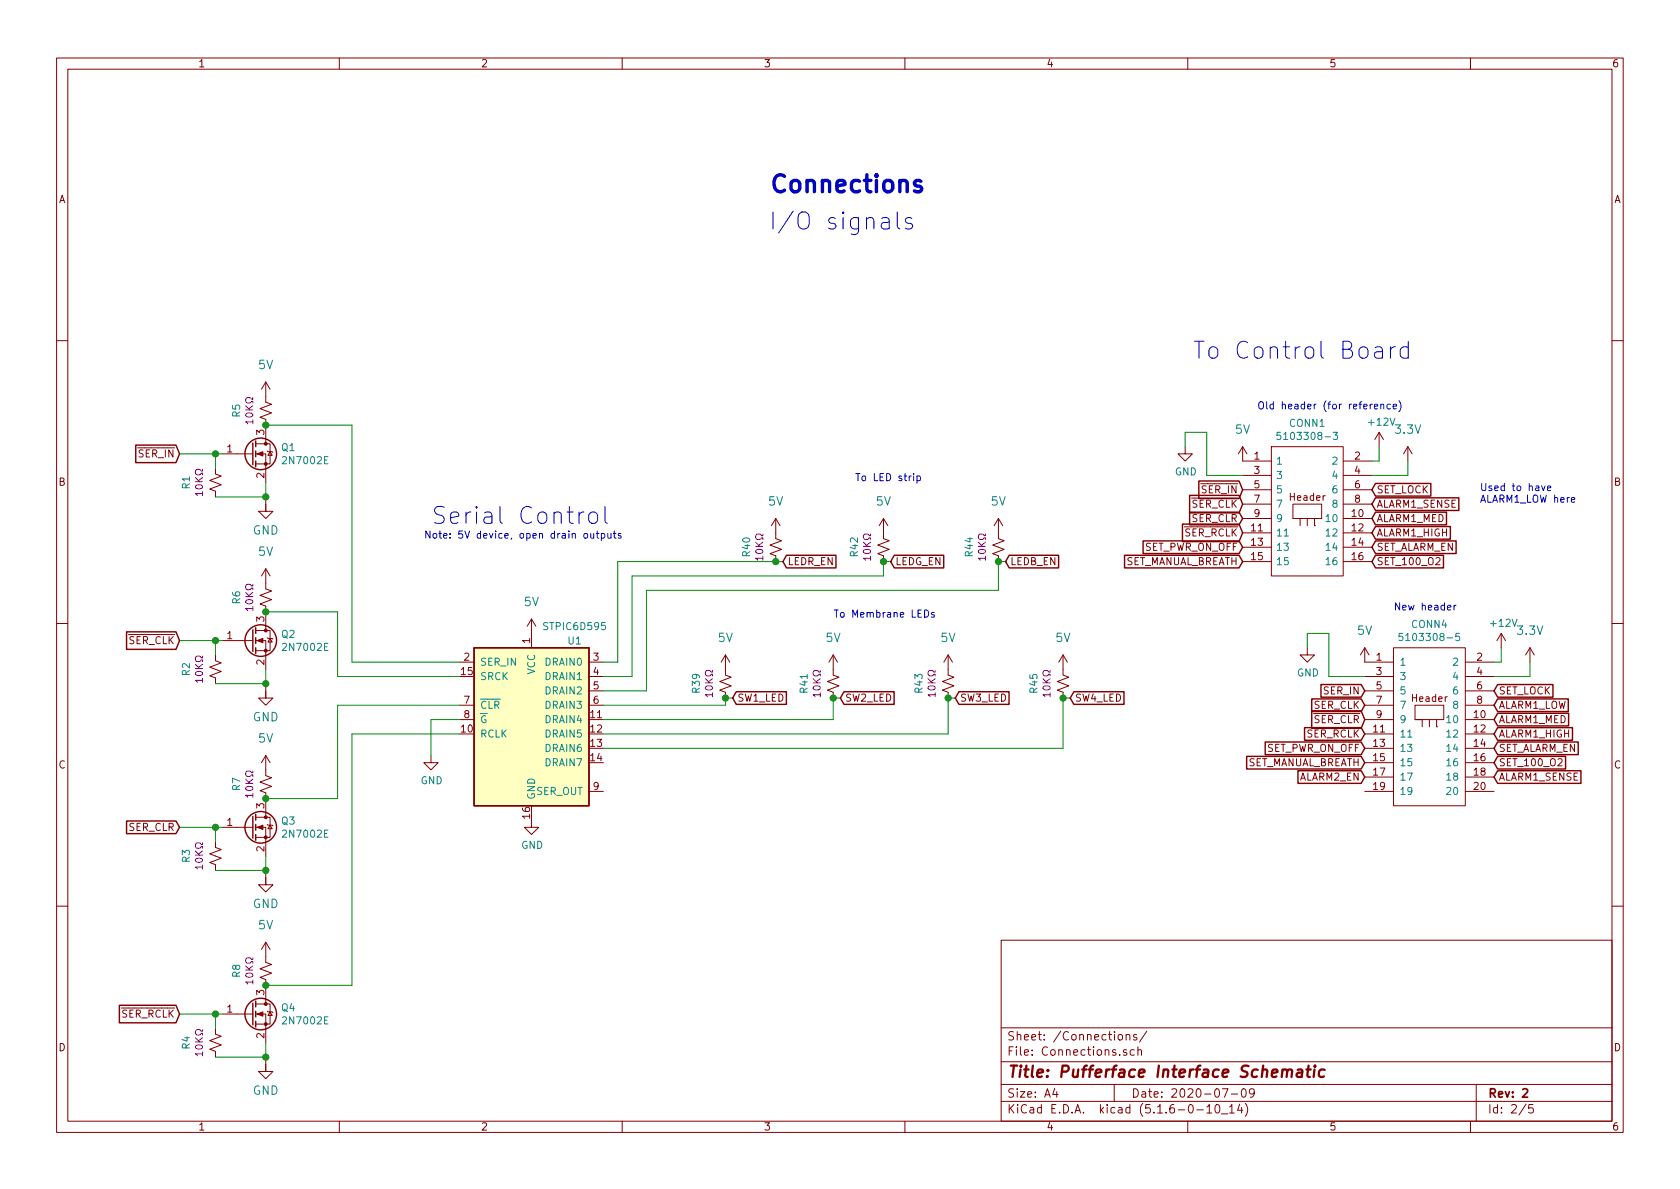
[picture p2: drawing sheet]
<svg xmlns="http://www.w3.org/2000/svg" width="297mm" height="210mm" viewBox="0 0 297 210" stroke-linecap="round" stroke-linejoin="round" font-family="sans-serif">
<g fill="none" stroke="#840000" stroke-width=".18">
<path d="M10 10.3h277v189.9h-277zM12 12.2h273v186.1h-273zM60 10.3v1.9M110 10.3v1.9M160 10.3v1.9M210 10.3v1.9M260 10.3v1.9M10 60.2h2M45.2 78.5h2.6v3.5h-2.6M47 67.6v3.5l1 .4-2 .8 2 .7-2 .8 1 .4v4.3M47 67.6l-.8 1.2M47 67.6l.8 1.2"/>
<path d="M47.2 79.8l.2 .1h.7l.2 .1M47.8 79.9l.3 .6h-.7zM209.5 79v1.3h1.3l-1.3 1.2-1.2-1.2h1.2M219.7 79v2.5h5.1M219.7 79l-.8 1.3M219.7 79l.8 1.3M224.8 79h12.7v22.8h-12.7zM243.8 76.4l-.7 1.3M243.8 76.4v2.6M243.8 76.4l.8 1.3M248.9 79l-.7 1.3M248.9 79l.8 1.3"/>
<path d="M248.9 79v2.5M285 60.2h2M38.1 82.8v1l1 .4-2 .8 2 .7-2 .8 1 .4v1M39.4 80.3h5.3M45.2 80.3h1.8v5M47 87.9v2.5h-1.3l1.3 1.3 1.3-1.3h-1.3v-1.3M137.2 91.7v3.5l1 .4-2.1 .8 2.1 .7-2.1 .8 1.1 .4v1M137.2 91.7l-.8 1.3M137.2 91.7l.7 1.3M156.2 91.7v3.5l1 .4-2 .8 2 .7-2 .8 1 .4v1M156.2 91.7l-.8 1.3M156.2 91.7l.8 1.3"/>
<path d="M176.5 91.7v3.5l1 .4-2 .8 2 .7-2 .8 1 .4v1M176.5 91.7l-.7 1.3M176.5 91.7l.8 1.3M219.7 91.7h5.1M219.7 94.2h5.1M219.7 96.8h5.1M219.7 99.3h5.1M219.7 84.1h5.1M219.7 86.6h5.1M219.7 89.1h5.1M228.6 89.1h5.1v2.6h-5.1zM228.6 91.7h1.3v1.3"/>
<path d="M231.1 91.7v1.3M232.4 93h.1M232.4 91.7v1.3M237.5 91.7h5.1M237.5 81.5h5.1M237.5 94.2h5.1M237.5 96.8h5.1M237.5 99.3h5.1M237.5 84.1h5.1M237.5 86.6h5.1M237.5 89.1h5.1M253.9 98.7l.5-.1 .2 .1v.3v.2l-.8 .7h.8"/>
<path d="M10 110.3h2M38.1 115.8v1l1 .4-2 .8 2 .7-2 .8 1 .4v1M39.4 113.3h5.3M45.2 113.3h1.8v5.1M45.2 111.5h2.6v3.6h-2.6M47 100.6v3.5l1 .4-2 .8 2 .7-2 .8 1 .4v4.3M47 100.6l-.8 1.2M47 100.6l.8 1.2M47.2 112.8l.2 .1h.7l.2 .1M47.8 112.9l.3 .6h-.7zM81.3 117.1h2.5M94 109.5l-.8 1.2"/>
<path d="M94 109.5l.7 1.2M94 109.5v5M104.1 117.1h2.6M104.1 119.6h2.6M128.3 115.8v3.6l1 .4-2 .7 2 .8-2 .7 1 .4v1M128.3 115.8l-.8 1.3M128.3 115.8l.7 1.3M147.3 115.8v3.6l1 .4-2 .7 2 .8-2 .7 1 .4v1M147.3 115.8l-.7 1.3M147.3 115.8l.8 1.3M167.6 115.8v3.6l1.1 .4-2.1 .7 2.1 .8-2.1 .7 1 .4v1M167.6 115.8l-.7 1.3"/>
<path d="M167.6 115.8l.8 1.3M188 115.8v3.6l1 .4-2.1 .7 2.1 .8-2.1 .7 1.1 .4v1M188 115.8l-.8 1.3M188 115.8l.7 1.3M231.1 114.5v1.3h1.3l-1.3 1.3-1.2-1.3h1.2M241.3 114.5l-.8 1.3M241.3 114.5l.8 1.3M241.3 114.5v2.6h5.1M241.3 119.6h5.1M246.4 114.5h12.7v28h-12.7zM259.1 117.1h5.1M259.1 119.6h5.1"/>
<path d="M265.4 112l-.7 1.3M265.4 112v2.5M265.4 112l.8 1.3M270.5 114.5l-.8 1.3M270.5 114.5l.8 1.3M270.5 114.5v2.6M285 110.3h2M47 120.9v2.5h-1.3l1.3 1.3 1.3-1.3h-1.3v-1.2M47 133.6v3.6l1 .3-2 .8 2 .8-2 .7 1 .4v4.3M47 133.6l-.8 1.3M47 133.6l.8 1.3M76.2 133.6v1.3h1.3l-1.3 1.2-1.3-1.2h1.3"/>
<path d="M81.3 127.2h2.5M81.3 124.7h2.5M104.1 139.9h2.6M104.1 122.2h2.6M104.1 124.7h2.6M241.3 127.2h5.1M241.3 129.8h5.1M241.3 132.3h5.1M241.3 134.9h5.1M241.3 137.4h5.1M241.3 139.9h5.1M241.3 122.2h5.1"/>
<path d="M241.3 124.7h5.1M250.2 124.7h5.1v2.5h-5.1zM250.2 127.2h1.3v1.3M252.7 127.2v1.3M254 128.5h.1M254 127.2v1.3M259.1 127.2h5.1M259.1 129.8h5.1M259.1 132.3h5.1M259.1 134.9h5.1M259.1 137.4h5.1M259.1 139.9h5.1"/>
<path d="M259.1 122.2h5.1M259.1 124.7h5.1M275.5 134.3l.4-.1 .2 .1 .1 .2-.1 .2-.7 .7h.8M38.1 148.8v1.1l1 .3-2 .8 2 .8-2 .7 1 .4v1M39.4 146.3h5.3M45.2 146.3h1.8v5.1M45.2 144.5h2.6v3.6h-2.6M47 153.9v2.6h-1.3l1.3 1.2 1.3-1.2h-1.3v-1.3M47.2 145.8l.2 .1h.7l.2 .1M47.8 145.9l.3 .7h-.7zM94 145v1.3h1.2l-1.2 1.3-1.3-1.3h1.3M10 160.2h2"/>
<path d="M39.4 179.3h5.3M45.2 179.3h1.8v5.1M45.2 177.5h2.6v3.6h-2.6M47 166.6v3.6l1 .4-2 .7 2 .8-2 .7 1 .4v4.3M47 166.6l-.8 1.3M47 166.6l.8 1.3M47.2 178.8l.2 .1h.7l.2 .2M47.8 178.9l.3 .7h-.7zM177 166.3h108v32h-108zM285 160.2h2M38.1 181.9v1l1 .4-2 .7 2 .8-2 .7 1 .4v1M47 186.9v2.6h-1.3l1.3 1.2 1.3-1.2h-1.3v-1.3"/>
<path d="M60 198.3v1.9M110 198.3v1.9M160 198.3v1.9M177 194.8h108M177 191.8h108M177 187.8h108M177 181.8h108M186.5 192.5l-.4 1h1M186.8 193v1M197 191.8v3M197.8 183.1l.2-.2 .4 .2v.7l-.2 .1-.4-.1zM199.1 183.1l.1-.1a.37 .37 0 0 1 .6 .1v.8"/>
<path d="M199.1 182.9v1M199.2 185.7l-.4-.1-.2 .2 .1 .2 .5 .2v.3h-.6M200.6 185.7l-.5-.1-.3 .3 .1 .6 .2 .1 .5-.1M201 183l-.4-.1-.2 .2 .1 .3 .5 .1v.3h-.6M201.2 185.7l.2-.1 .4 .1v.9M201.2 185.1v1.5M202.8 182.3l-1.3 2M210 198.3v1.9M211.6 196.3h1.2M213.4 195.8l.4-.5v1.5M213.4 196.8h.8M215 195.4l.3-.1a.94 .94 0 0 1 0 1.5 .8 .8 0 0 1-.6-.6 .8 .8 0 0 1 .3-.8z"/>
<path d="M216 197h1.1M216.1 192.5h1l-.6 1.5M217.4 195.8l.4-.5v1.5M217.4 196.8h.8M217.7 193.5h1.1M219.2 195.2l-.4 1.1h.9M219.5 195.8v1M219.6 192.7l.4-.2a.94 .94 0 0 1 0 1.5 .82 .82 0 0 1-.4-1.3zM220.2 195.1a1.71 1.71 0 0 1 0 2.3M221.8 193.2l-.3 .3h-.3l-.3-.3v-.4l.2-.2 .4-.1 .2 .2a1.13 1.13 0 0 1-.2 1.2l-.4 .1M260 198.3v1.9M261 191.8v6.5"/>
<path d="M269.8 195.2l-1.2 2M271 195.3h-.7v.7l.2-.1 .5 .1 .1 .2-.1 .5-.2 .1-.5-.1"/>
</g>
<path d="M269.2 192.7l.3-.2h.3l.3 .5-.9 1h.9" fill="none" stroke="#840000" stroke-width=".3"/>
<path d="M226.8 189.3a.5 .5 0 0 1 .8 .1l-.1 1M227.6 189.4a.47 .47 0 0 1 .4-.3 .47 .47 0 0 1 .5 .3l-.2 1M229.4 189.2h.8l-.1 1.2M230.3 189.6l-.7 .1a.4 .4 0 0 0-.4 .3 .4 .4 0 0 0 .3 .4l.7-.1M231 189.1h.7M231.4 188.4l-.3 1.8 .1 .1 .4 .1M232.4 189.1l-.1 1.3M232.5 188.4l-.1 .1 .1 .1v-.2v.2M234.2 189.2a.68 .68 0 0 0-1 .3v.8l.3 .1 .6-.1" fill="none" stroke="#840000" stroke-width=".41"/>
<path d="M226.4 76.4h-.6v.7l.1-.2 .5 .2v.5l-.2 .1-.4-.1M235.7 76.4h.8l-.4 .5 .3 .2v.6h-.5l-.2-.1M248 112h-.6l-.1 .6 .2-.1 .5 .1v.6l-.2 .1-.5-.1M258 112h-.6v.6l.2-.1 .4 .1v.6l-.1 .1-.5-.1" fill="none" stroke="#008484" stroke-width=".18"/>
<g fill="none" stroke="#840084" stroke-width=".18">
<path d="M44.7 74.6h-1.3l.4 .3M44.7 70.3v.3h-.2a.54 .54 0 0 0-.8-.3 .54 .54 0 0 0-.2 .8 .59 .59 0 0 0 1-.1h.2v.3M44.7 74.2v.7M35.8 87.3h-1.3l.4 .3M35.8 83v.3h-.2a.54 .54 0 0 0-.8-.3 .54 .54 0 0 0-.2 .8 .59 .59 0 0 0 1-.1h.2v.3M35.8 86.9v.7M134.9 98.7h-1.3l.4 .4M134.9 94.4v.3h-.3a.54 .54 0 0 0-.7-.2 .54 .54 0 0 0-.2 .7 .59 .59 0 0 0 .9-.1h.3v.3M134.9 98.4v.7M153.9 98.7h-1.2l.3 .4M153.9 94.4v.3h-.2a.54 .54 0 0 0-.7-.2 .54 .54 0 0 0-.3 .7 .59 .59 0 0 0 1-.1h.2v.3M153.9 98.4v.7"/>
<path d="M174.2 98.7h-1.2l.3 .4M174.2 94.4v.3h-.2a.54 .54 0 0 0-.7-.2 .54 .54 0 0 0-.2 .7 .59 .59 0 0 0 .9-.1h.2v.3M174.2 98.4v.7M35.8 116v.3h-.2a.54 .54 0 0 0-.8-.3 .54 .54 0 0 0-.2 .8 .59 .59 0 0 0 1-.1h.2v.3M35.8 120v.7M44.7 107.6h-1.3l.4 .4M44.7 103.3v.3h-.2a.54 .54 0 0 0-.8-.3 .54 .54 0 0 0-.2 .8 .59 .59 0 0 0 1-.1h.2v.3M44.7 107.3v.7M126 118.6v.3h-.2a.54 .54 0 0 0-.8-.3 .54 .54 0 0 0-.2 .7 .59 .59 0 0 0 1-.1h.2v.3M145 118.6v.3h-.2a.54 .54 0 0 0-.7-.3 .54 .54 0 0 0-.3 .7 .59 .59 0 0 0 1-.1h.2v.3M165.4 118.6v.3h-.3a.54 .54 0 0 0-.7-.3 .54 .54 0 0 0-.2 .7 .59 .59 0 0 0 .9-.1h.3v.3M185.7 118.6v.3h-.3a.54 .54 0 0 0-.7-.3 .54 .54 0 0 0-.2 .7 .59 .59 0 0 0 .9-.1h.3v.3"/>
<path d="M35.8 120.3h-1.3l.4 .4M44.7 136.3v.3h-.2a.54 .54 0 0 0-.8-.2 .54 .54 0 0 0-.2 .7 .59 .59 0 0 0 1-.1h.2v.3M126 122.9h-1.3l.4 .3M126 122.5v.7M145 122.9h-1.2l.3 .3M145 122.5v.7M165.4 122.9h-1.3l.3 .3M165.4 122.5v.7M185.7 122.9h-1.3l.4 .3M185.7 122.5v.7M35.8 153.3h-1.3l.4 .4M35.8 149v.3h-.2a.54 .54 0 0 0-.8-.2 .54 .54 0 0 0-.2 .7 .59 .59 0 0 0 1-.1h.2v.3"/>
<path d="M35.8 153v.7M44.7 140.6h-1.3l.4 .4M44.7 140.3v.7M44.7 173.7h-1.3l.4 .3M44.7 169.4v.3h-.2a.54 .54 0 0 0-.8-.3 .54 .54 0 0 0-.2 .7 .59 .59 0 0 0 1-.1h.2v.3M44.7 173.3v.7M35.8 186.4h-1.3l.4 .3M35.8 182.1v.3h-.2a.54 .54 0 0 0-.8-.3 .54 .54 0 0 0-.2 .7 .59 .59 0 0 0 1-.1h.2v.3M35.8 186v.7"/>
</g>
<path d="M83.8 114.5h20.3v28h-20.3z" fill="#ffffc2" stroke="#ffffc2" stroke-width=".18"/>
<g fill="none" stroke="#840000" stroke-width=".25">
<path d="M24 78.7h7.1l.6 1.6-.6 1.5h-7.1zM44.7 78.4v3.8M45.2 78v1M45.2 79.8v1M45.2 81.5v1M139.1 98.2h8.7v2.2h-8.7l-.7-1.1zM158.1 98.2h8.8v2.2h-8.8l-.6-1.1zM178.4 98.2h8.8v2.2h-8.8l-.6-1.1zM198.8 98.2h20.3l.6 1.1-.6 1.1h-20.3zM202.1 95.7h17l.6 1.1-.6 1.1h-17zM209.1 92.7h10l.6 1.5-.6 1.6h-10zM210.3 87.6h8.8l.6 1.5-.6 1.6h-8.8z"/>
<path d="M210.3 90.6h8.8l.6 1.1-.6 1.1h-8.8zM212 85.1h7.1l.6 1.5-.6 1.6h-7.1zM243.2 88h14.7v2.3h-14.7l-.6-1.2zM243.2 93.1h13.2v2.2h-13.2l-.6-1.1zM243.2 90.6h12.6v2.2h-12.6l-.6-1.1zM243.2 85.5h9.8v2.2h-9.8l-.6-1.1zM243.2 95.7h14.3v2.2h-14.3l-.6-1.1zM243.2 98.2h12v2.2h-12l-.6-1.1zM22.4 111.7h8.7l.6 1.6-.6 1.5h-8.7zM44.7 111.4v3.8M45.2 111v1M45.2 112.8v1"/>
<path d="M45.2 114.5v1.1M83.8 114.5h20.3v28h-20.3zM130.2 122.3h8.8v2.3h-8.8l-.7-1.2zM149.2 122.3h8.9v2.3h-8.9l-.6-1.2zM169.5 122.3h8.9v2.3h-8.9l-.6-1.2zM189.9 122.3h8.8v2.3h-8.8l-.7-1.2zM220.4 133.8h20.3l.6 1.1-.6 1.1h-20.3zM223.7 131.2h17l.6 1.1-.6 1.1h-17zM229.5 136.3h11.2l.6 1.1-.6 1.1h-11.2zM230.7 128.7h10l.6 1.1-.6 1.1h-10zM231.9 123.6h8.8l.6 1.1-.6 1.1h-8.8zM231.9 125.7h8.8l.6 1.5-.6 1.6h-8.8z"/>
<path d="M233.6 121.1h7.1l.6 1.1-.6 1.1h-7.1zM264.8 123.6h12.5v2.2h-12.5l-.6-1.1zM264.8 133.8h12v2.2h-12l-.6-1.1zM264.8 131.2h14.2v2.2h-14.2l-.6-1.1zM264.8 121.1h9.8v2.2h-9.8l-.6-1.1zM264.8 126.1h12.5v2.3h-12.5l-.6-1.2zM264.8 128.7h13.2v2.2h-13.2l-.6-1.1zM264.8 136.3h14.7v2.2h-14.7l-.6-1.1zM22.4 145.2h8.7l.6 1.1-.6 1.1h-8.7zM44.7 144.4v3.8M45.2 144v1M45.2 145.8v1"/>
<path d="M45.2 147.6v1M21.1 177.8h10l.6 1.5-.6 1.6h-10zM44.7 177.4v3.8M45.2 177v1M45.2 178.8v1M45.2 180.6v1"/>
<circle cx="46.1" cy="80.3" r="2.79"/>
<circle cx="46.1" cy="113.3" r="2.79"/>
<circle cx="46.1" cy="146.3" r="2.79"/>
<circle cx="46.1" cy="179.3" r="2.79"/>
</g>
<g fill="#840000" stroke="#840000" stroke-width=".18">
<path d="M45.5 113.3l1-.4v.8z"/>
<path d="M45.5 80.3l1-.4v.7z"/>
<path d="M45.5 146.3l1-.4v.8z"/>
<path d="M45.5 179.3l1-.4v.8z"/>
<circle cx="47" cy="115.1" r=".25"/>
<circle cx="47" cy="111.5" r=".25"/>
<circle cx="47" cy="82" r=".25"/>
<circle cx="47" cy="78.5" r=".25"/>
<circle cx="47" cy="148.1" r=".25"/>
<circle cx="47" cy="144.5" r=".25"/>
<circle cx="47" cy="181.1" r=".25"/>
<circle cx="47" cy="177.5" r=".25"/>
</g>
<g fill="none" stroke="#008400" stroke-width=".18">
<path d="M47 75.2h15.2v41.9h19.1M209.5 79v-2.6h3.9v7.7h6.3M243.8 79v2.5h-1.2M31.7 80.3h7.7M38.1 80.3v2.5M47 85.3v2.6h-8.9M138.4 99.3h-29.2v17.8h-2.5M157.5 99.3h-1.3v2.5h-44.4v17.8h-5.1M177.8 99.3h-1.3v5.1h-62.2v17.8h-7.6M248.9 81.5v2.6h-6.3M31.7 113.3h7.7M38.1 113.3v2.5"/>
<path d="M47 108.2h12.7v11.4h21.6M47 118.4v2.5h-8.9M231.1 114.5v-2.5h3.8v7.6h6.4M265.4 114.5v2.6h-1.2M270.5 117.1v2.5h-6.3M81.3 124.7h-21.6v16.5h-12.7M81.3 129.8h-19.1v44.4h-15.2M81.3 127.2h-5.1v6.4M129.5 123.4h-1.2v1.3h-21.6M148.6 123.4h-1.3v3.8h-40.6M168.9 123.4h-1.3v6.4h-60.9M189.2 123.4h-1.2v8.9h-81.3"/>
<path d="M31.7 146.3h7.7M38.1 146.3v2.5M47 151.4v2.5h-8.9M31.7 179.3h7.7M38.1 179.3v2.6M47 184.4v2.5h-8.9"/>
</g>
<path d="M162.8 32l-.3-.1h-.4l-.3 .1-.1 .3 .1 .5 1 .2 .2 .3-.2 .5-.3 .1h-.5l-.3-.1" fill="none" stroke="#0000c2" stroke-width=".61"/>
<g fill="none" stroke="#0000c2" stroke-width=".18">
<path d="M155.9 38.6l.3-.1h.6l.3 .1 .1 .3v1.6M157.2 39.2l-.3 .1h-.7a.6 .6 0 0 0-.4 .6 .6 .6 0 0 0 .4 .6h.7l.3-.2M158.6 37.5v2.6l.2 .2 .3 .2M161.2 38.6l-.3-.1h-.4l-.3 .1-.1 .3 .1 .4 1 .3 .2 .3-.2 .4-.3 .2h-.5l-.3-.2M243 71.9l.6-.1-.1-.3h-.3l-.2 .1 .1 .7h.4M243.1 61.5l.3-.2h.6l.3 .2 .1 .3v1.5M244.1 71.6l.2-.1h.3l.1 .8M244.1 71.5v.8M244.4 62l-.3 .2h-.7a.59 .59 0 0 0-.4 .6 .59 .59 0 0 0 .4 .5h.7l.3-.1M245.8 71.5h-.3l-.3 .2 .2 .6h.4M245.8 61.3v2M246.3 71.9l.6-.1v-.3h-.4l-.2 .1 .1 .7h.5"/>
<path d="M246.7 61.3a.77 .77 0 0 0-.9 .6M247.3 70.9a1.4 1.4 0 0 1 0 1.9M249 61.5l-.3-.2h-.6l-.4 .3-.1 .3v.9l.1 .3 .4 .2h.6l.3-.1M249 60.3v3M103.3 90.5a.77 .77 0 0 0-.9 .6M103.4 94.4l.3-.1 .2 .3-.1 .5-.3 .1-.3-.3zM104.2 90.8a.81 .81 0 0 1 .8-.3 .81 .81 0 0 1 .7 .6v.9a.81 .81 0 0 1-.8 .6 .81 .81 0 0 1-.8-.6v-.9zM104.4 94.3l.1 .8 .3 .1 .2-.2M105 94.3v.9M105.4 94.3h.5M105.6 93.9v1.1l.3 .2M106.3 94.4l.4-.1 .2 .3-.1 .5h-.5"/>
<path d="M106.3 94.3v1.3M107 89.6v2.5l.1 .3 .3 .2M107.5 94.3v.8l.3 .1 .2-.2M108 94.3v.9M108.4 94.3h.5M108.6 93.9v1.1l.3 .2M109.8 94.4l-.3-.1-.2 .2v.2l.5 .1v.3h-.5M161.5 83.7v.2M161.5 84.2v.8M162.1 84.2h.4l.2 .2-.1 .6h-.5M162.1 84.2v1.2M272.6 85.9l.3 .9 .3-.9"/>
<path d="M273.6 86.3l.6-.1-.1-.2-.3-.1-.2 .2 .1 .6h.4M277.8 88.4l.6-.1v-.3h-.4l-.2 .2 .1 .6h.5M163.5 107.9a.64 .64 0 0 1 .7 .6 .64 .64 0 0 1-.7 .6zM165.2 108.4l-.3-.1-.2 .2v.2l.5 .1v.3h-.5M255.9 107.4l.6-.1v-.2l-.4-.1-.2 .2 .1 .6h.5M257.1 107v.9M257.5 107l-.3 .1-.1 .2"/>
</g>
<g fill="#008400" stroke="#008400" stroke-width=".25">
<circle cx="188" cy="123.4" r=".51"/>
<circle cx="47" cy="174.2" r=".51"/>
<circle cx="47" cy="75.2" r=".51"/>
<circle cx="38.1" cy="80.3" r=".51"/>
<circle cx="47" cy="120.9" r=".51"/>
<circle cx="47" cy="108.2" r=".51"/>
<circle cx="47" cy="141.2" r=".51"/>
<circle cx="47" cy="186.9" r=".51"/>
<circle cx="167.6" cy="123.4" r=".51"/>
<circle cx="38.1" cy="179.3" r=".51"/>
<circle cx="38.1" cy="146.3" r=".51"/>
<circle cx="147.3" cy="123.4" r=".51"/>
<circle cx="47" cy="153.9" r=".51"/>
<circle cx="128.3" cy="123.4" r=".51"/>
<circle cx="176.5" cy="99.3" r=".51"/>
<circle cx="156.2" cy="99.3" r=".51"/>
<circle cx="137.2" cy="99.3" r=".51"/>
<circle cx="38.1" cy="113.3" r=".51"/>
<circle cx="47" cy="87.9" r=".51"/>
</g>
<g font-size="4.2" fill="#0000c2">
<text x="135.9" y="34.1">Connections</text>
<text x="135.9" y="40.6">I/O signals</text>
<text x="210.8" y="63.5">To Control Board</text>
<text x="76.2" y="92.7">Serial Control</text>
</g>
<text font-size="2.8" fill="#840000" x="178" y="190.5">Title: Pufferface Interface Schematic</text>
<g font-size="2.1" fill="#008484">
<text x="45.7" y="65.3">5V</text>
<text x="218.4" y="76.7">5V</text>
<text x="246.8" y="76.7">3.3V</text>
<text x="135.9" y="89.4">5V</text>
<text x="154.9" y="89.4">5V</text>
<text x="175.3" y="89.4">5V</text>
<text x="44.7" y="94.5">GND</text>
<text x="45.7" y="98.3">5V</text>
<text x="92.7" y="107.2">5V</text>
<text x="127" y="113.5">5V</text>
<text x="146" y="113.5">5V</text>
<text x="166.4" y="113.5">5V</text>
<text x="186.7" y="113.5">5V</text>
<text x="240" y="112.3">5V</text>
<text x="268.4" y="112.3">3.3V</text>
<text x="44.7" y="127.6">GND</text>
<text x="45.7" y="131.3">5V</text>
<text x="44.7" y="160.6">GND</text>
<text x="45.7" y="164.3">5V</text>
<text x="44.7" y="193.6">GND</text>
</g>
<g font-size="2.1" fill="#840000">
<text x="178" y="184">Sheet: /Connections/</text>
<text x="178" y="186.7">File: Connections.sch</text>
<text x="178" y="196.9">KiCad E.D.A. kicad (5.1.6-0-10_14)</text>
<text x="178" y="194.1">Size: A4</text>
<text x="200" y="194.1">Date: 2020-07-09</text>
<text x="263" y="194.1">Rev: 2</text>
<text x="263" y="196.9">Id: 2/5</text>
</g>
<g font-size="1.8" fill="#840000">
<text x="35" y="11.9">1</text>
<text x="85" y="11.9">2</text>
<text x="135" y="11.9">3</text>
<text x="185" y="11.9">4</text>
<text x="235" y="11.9">5</text>
<text x="285" y="11.9">6</text>
<text x="10.4" y="35.9">A</text>
<text x="285.4" y="35.9">A</text>
<text x="46.7" y="76.9" transform="rotate(-90 46.7 76.9)">3</text>
<text x="24.6" y="80.9">SER_IN</text>
<text x="40.2" y="80">1</text>
<text x="221.8" y="81.3">1</text>
<text x="221.8" y="83.8">3</text>
<text x="239.5" y="81.3">2</text>
<text x="239.5" y="83.8">4</text>
<text x="10.4" y="85.9">B</text>
<text x="46.7" y="84.6" transform="rotate(-90 46.7 84.6)">2</text>
<text x="210.7" y="89.8">SER_CLK</text>
<text x="212.5" y="87.2">SER_IN</text>
<text x="221.8" y="86.4">5</text>
<text x="221.8" y="88.9">7</text>
<text x="228.1" y="88.6">Header</text>
<text x="239.5" y="86.4">6</text>
<text x="239.5" y="88.9">8</text>
<text x="243.4" y="89.8">ALARM1_SENSE</text>
<text x="243.4" y="87.2">SET_LOCK</text>
<text x="285.4" y="85.9">B</text>
<text x="209.4" y="94.9">SER_RCLK</text>
<text x="210.7" y="92.3">SER_CLR</text>
<text x="221.3" y="94">11</text>
<text x="221.8" y="91.4">9</text>
<text x="239.1" y="91.4">10</text>
<text x="239.1" y="94">12</text>
<text x="243.4" y="94.9">ALARM1_HIGH</text>
<text x="243.4" y="92.3">ALARM1_MED</text>
<text x="139.2" y="99.9">LEDR_EN</text>
<text x="158.3" y="99.9">LEDG_EN</text>
<text x="178.6" y="99.9">LEDB_EN</text>
<text x="198.5" y="99.9">SET_MANUAL_BREATH</text>
<text x="202.2" y="97.4">SET_PWR_ON_OFF</text>
<text x="221.3" y="96.5">13</text>
<text x="221.3" y="99.1">15</text>
<text x="239.1" y="96.5">14</text>
<text x="239.1" y="99.1">16</text>
<text x="243.4" y="97.4">SET_ALARM_EN</text>
<text x="243.4" y="99.9">SET_100_O2</text>
<text x="22.7" y="113.9">SER_CLK</text>
<text x="40.2" y="113">1</text>
<text x="46.7" y="110" transform="rotate(-90 46.7 110)">3</text>
<text x="93.7" y="113.8" transform="rotate(-90 93.7 113.8)">1</text>
<text x="46.7" y="117.6" transform="rotate(-90 46.7 117.6)">2</text>
<text x="81.6" y="119.4">15</text>
<text x="82.1" y="116.8">2</text>
<text x="104.9" y="116.8">3</text>
<text x="104.9" y="119.4">4</text>
<text x="243.4" y="116.8">1</text>
<text x="243.4" y="119.4">3</text>
<text x="261.1" y="116.8">2</text>
<text x="261.1" y="119.4">4</text>
<text x="82.1" y="124.5">7</text>
<text x="104.9" y="121.9">5</text>
<text x="104.9" y="124.5">6</text>
<text x="130.3" y="124.1">SW1_LED</text>
<text x="149.4" y="124.1">SW2_LED</text>
<text x="169.7" y="124.1">SW3_LED</text>
<text x="190" y="124.1">SW4_LED</text>
<text x="232.3" y="125.3">SER_CLK</text>
<text x="234.1" y="122.8">SER_IN</text>
<text x="243.4" y="121.9">5</text>
<text x="243.4" y="124.5">7</text>
<text x="249.7" y="124.1">Header</text>
<text x="261.1" y="121.9">6</text>
<text x="261.1" y="124.5">8</text>
<text x="264.9" y="125.3">ALARM1_LOW</text>
<text x="264.9" y="122.8">SET_LOCK</text>
<text x="81.6" y="129.5">10</text>
<text x="82.1" y="127">8</text>
<text x="104.4" y="127">11</text>
<text x="104.4" y="129.5">12</text>
<text x="231" y="130.4">SER_RCLK</text>
<text x="232.3" y="127.9">SER_CLR</text>
<text x="242.9" y="129.5">11</text>
<text x="243.4" y="127">9</text>
<text x="260.7" y="127">10</text>
<text x="260.7" y="129.5">12</text>
<text x="264.9" y="127.9">ALARM1_MED</text>
<text x="264.9" y="130.4">ALARM1_HIGH</text>
<text x="10.4" y="135.9">C</text>
<text x="104.4" y="132.1">13</text>
<text x="104.4" y="134.6">14</text>
<text x="220.1" y="135.5">SET_MANUAL_BREATH</text>
<text x="223.8" y="133">SET_PWR_ON_OFF</text>
<text x="242.9" y="132.1">13</text>
<text x="242.9" y="134.6">15</text>
<text x="242.9" y="137.2">17</text>
<text x="260.7" y="132.1">14</text>
<text x="260.7" y="134.6">16</text>
<text x="260.7" y="137.2">18</text>
<text x="264.9" y="135.5">SET_100_O2</text>
<text x="264.9" y="133">SET_ALARM_EN</text>
<text x="285.4" y="135.9">C</text>
<text x="46.7" y="143" transform="rotate(-90 46.7 143)">3</text>
<text x="104.9" y="139.7">9</text>
<text x="229.7" y="138">ALARM2_EN</text>
<text x="242.9" y="139.7">19</text>
<text x="260.7" y="139.7">20</text>
<text x="264.9" y="138">ALARM1_SENSE</text>
<text x="22.7" y="146.9">SER_CLR</text>
<text x="40.2" y="146">1</text>
<text x="93.7" y="144.7" transform="rotate(-90 93.7 144.7)">16</text>
<text x="46.7" y="150.6" transform="rotate(-90 46.7 150.6)">2</text>
<text x="21.4" y="180">SER_RCLK</text>
<text x="40.2" y="179.1">1</text>
<text x="46.7" y="176" transform="rotate(-90 46.7 176)">3</text>
<text x="10.4" y="185.9">D</text>
<text x="46.7" y="183.6" transform="rotate(-90 46.7 183.6)">2</text>
<text x="285.4" y="185.9">D</text>
<text x="35" y="199.9">1</text>
<text x="85" y="199.9">2</text>
<text x="135" y="199.9">3</text>
<text x="185" y="199.9">4</text>
<text x="235" y="199.9">5</text>
<text x="285" y="199.9">6</text>
</g>
<g font-size="1.8" fill="#008484">
<text x="42.5" y="73.8" transform="rotate(-90 42.5 73.8)">R5</text>
<text x="226.9" y="77.8">5103308-3</text>
<text x="228" y="75.5">CONN1</text>
<text x="242.1" y="75.3">+12V</text>
<text x="49.8" y="79.8">Q1</text>
<text x="50.3" y="82.1">2N7002E</text>
<text x="225.6" y="82.2">1</text>
<text x="235.7" y="82.2">2</text>
<text x="33.6" y="86.5" transform="rotate(-90 33.6 86.5)">R1</text>
<text x="207.7" y="84.1">GND</text>
<text x="225.6" y="84.7">3</text>
<text x="225.6" y="87.2">5</text>
<text x="225.6" y="89.8">7</text>
<text x="235.7" y="84.7">4</text>
<text x="235.7" y="87.2">6</text>
<text x="235.7" y="89.8">8</text>
<text x="225.6" y="94.9">11</text>
<text x="225.6" y="92.3">9</text>
<text x="234.8" y="92.3">10</text>
<text x="234.8" y="94.9">12</text>
<text x="132.6" y="98.4" transform="rotate(-90 132.6 98.4)">R40</text>
<text x="151.7" y="98.4" transform="rotate(-90 151.7 98.4)">R42</text>
<text x="172" y="98.4" transform="rotate(-90 172 98.4)">R44</text>
<text x="225.6" y="97.4">13</text>
<text x="225.6" y="99.9">15</text>
<text x="234.8" y="97.4">14</text>
<text x="234.8" y="99.9">16</text>
<text x="42.5" y="106.8" transform="rotate(-90 42.5 106.8)">R6</text>
<text x="49.8" y="112.8">Q2</text>
<text x="96.4" y="111.4">STPIC6D595</text>
<text x="100.5" y="114">U1</text>
<text x="248.5" y="113.4">5103308-5</text>
<text x="249.6" y="111">CONN4</text>
<text x="263.7" y="110.8">+12V</text>
<text x="33.6" y="119.5" transform="rotate(-90 33.6 119.5)">R2</text>
<text x="50.3" y="115.1">2N7002E</text>
<text x="84.8" y="117.7">SER_IN</text>
<text x="94.6" y="119.3" transform="rotate(-90 94.6 119.3)">VCC</text>
<text x="96.5" y="117.7">DRAIN0</text>
<text x="229.3" y="119.6">GND</text>
<text x="247.4" y="117.7">1</text>
<text x="257.1" y="117.7">2</text>
<text x="84.8" y="120.3">SRCK</text>
<text x="84.8" y="125.3">CLR</text>
<text x="96.5" y="120.3">DRAIN1</text>
<text x="96.5" y="122.8">DRAIN2</text>
<text x="96.5" y="125.3">DRAIN3</text>
<text x="123.7" y="122.5" transform="rotate(-90 123.7 122.5)">R39</text>
<text x="142.8" y="122.5" transform="rotate(-90 142.8 122.5)">R41</text>
<text x="163.1" y="122.5" transform="rotate(-90 163.1 122.5)">R43</text>
<text x="183.4" y="122.5" transform="rotate(-90 183.4 122.5)">R45</text>
<text x="247.4" y="120.3">3</text>
<text x="247.4" y="122.8">5</text>
<text x="247.4" y="125.3">7</text>
<text x="257.1" y="120.3">4</text>
<text x="257.1" y="122.8">6</text>
<text x="257.1" y="125.3">8</text>
<text x="84.8" y="130.4">RCLK</text>
<text x="84.8" y="127.9">G</text>
<text x="96.5" y="127.9">DRAIN4</text>
<text x="96.5" y="130.4">DRAIN5</text>
<text x="247.4" y="130.4">11</text>
<text x="247.4" y="127.9">9</text>
<text x="256.1" y="127.9">10</text>
<text x="256.1" y="130.4">12</text>
<text x="96.5" y="133">DRAIN6</text>
<text x="96.5" y="135.5">DRAIN7</text>
<text x="247.4" y="133">13</text>
<text x="247.4" y="135.5">15</text>
<text x="256.1" y="133">14</text>
<text x="256.1" y="135.5">16</text>
<text x="42.5" y="139.8" transform="rotate(-90 42.5 139.8)">R7</text>
<text x="74.4" y="138.7">GND</text>
<text x="94.6" y="141.5" transform="rotate(-90 94.6 141.5)">GND</text>
<text x="94.8" y="140.6">SER_OUT</text>
<text x="247.4" y="138">17</text>
<text x="247.4" y="140.6">19</text>
<text x="256.1" y="138">18</text>
<text x="256.1" y="140.6">20</text>
<text x="49.8" y="145.8">Q3</text>
<text x="50.3" y="148.1">2N7002E</text>
<text x="33.6" y="152.5" transform="rotate(-90 33.6 152.5)">R3</text>
<text x="92.2" y="150.1">GND</text>
<text x="42.5" y="172.8" transform="rotate(-90 42.5 172.8)">R8</text>
<text x="49.8" y="178.8">Q4</text>
<text x="33.6" y="185.5" transform="rotate(-90 33.6 185.5)">R4</text>
<text x="50.3" y="181.1">2N7002E</text>
</g>
<g font-size="1.8" fill="#840084">
<text x="44.8" y="74.3" transform="rotate(-90 44.8 74.3)">10K</text>
<text x="35.9" y="87" transform="rotate(-90 35.9 87)">10K</text>
<text x="135" y="98.4" transform="rotate(-90 135 98.4)">10K</text>
<text x="154" y="98.4" transform="rotate(-90 154 98.4)">10K</text>
<text x="174.3" y="98.4" transform="rotate(-90 174.3 98.4)">10K</text>
<text x="44.8" y="107.3" transform="rotate(-90 44.8 107.3)">10K</text>
<text x="35.9" y="120" transform="rotate(-90 35.9 120)">10K</text>
<text x="126.1" y="122.5" transform="rotate(-90 126.1 122.5)">10K</text>
<text x="145.1" y="122.5" transform="rotate(-90 145.1 122.5)">10K</text>
<text x="165.4" y="122.5" transform="rotate(-90 165.4 122.5)">10K</text>
<text x="185.8" y="122.5" transform="rotate(-90 185.8 122.5)">10K</text>
<text x="44.8" y="140.3" transform="rotate(-90 44.8 140.3)">10K</text>
<text x="35.9" y="153" transform="rotate(-90 35.9 153)">10K</text>
<text x="44.8" y="173.3" transform="rotate(-90 44.8 173.3)">10K</text>
<text x="35.9" y="186" transform="rotate(-90 35.9 186)">10K</text>
</g>
<g font-size="1.8" fill="#0000c2">
<text x="222.2" y="72.4">Old header (for reference)</text>
<text x="151.1" y="85.1">To LED strip</text>
<text x="261.6" y="86.8">Used to have</text>
<text x="261.6" y="88.9">ALARM1_LOW here</text>
<text x="74.9" y="95.2">Note: 5V device, open drain outputs</text>
<text x="246.4" y="107.9">New header</text>
<text x="147.3" y="109.2">To Membrane LEDs</text>
</g>
</svg>
